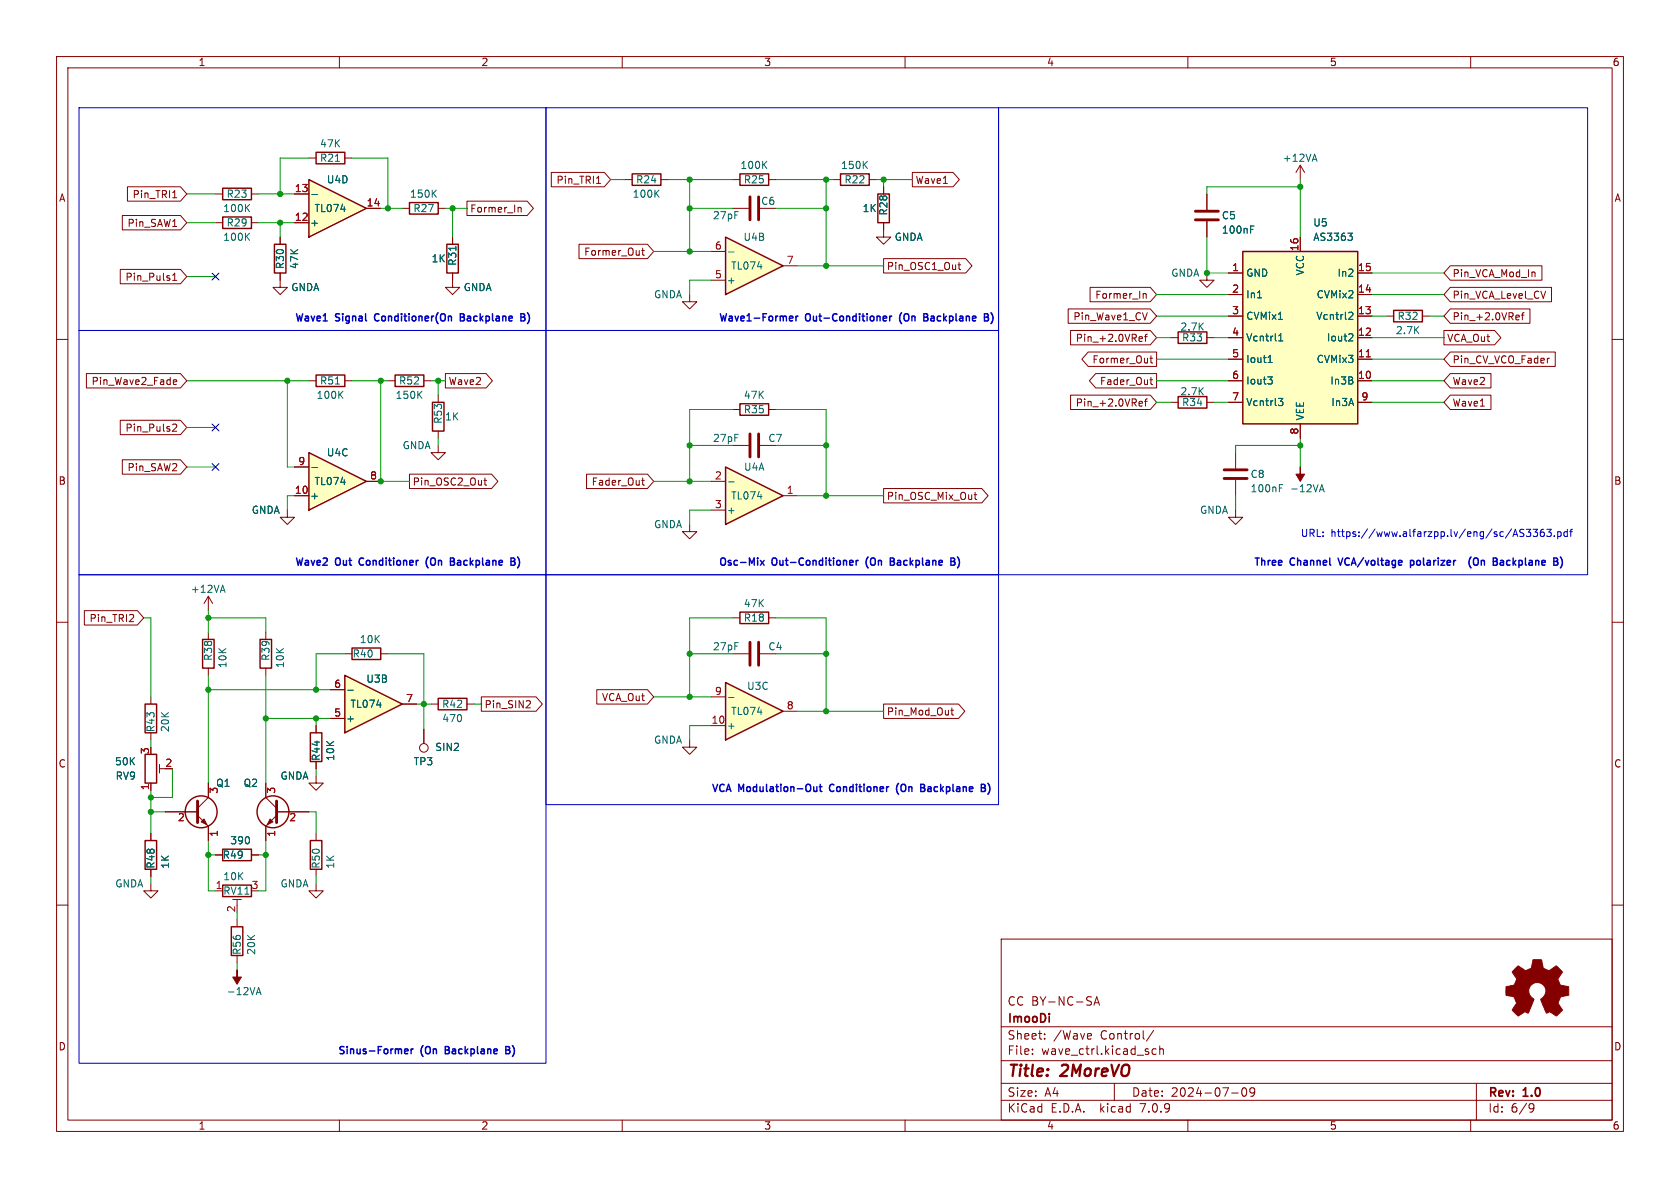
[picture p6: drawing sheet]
<svg xmlns="http://www.w3.org/2000/svg" width="297mm" height="210mm" viewBox="0 0 297 210" stroke-linecap="round" stroke-linejoin="round" font-family="sans-serif">
<g fill="none" stroke="#840000" stroke-width=".18">
<path d="M10 10h277v190h-277zM12 12h273v186h-273zM60 10v2M110 10v2M160 10v2M210 10v2M260 10v2M38.1 39.4h1.3M38.1 34.3h1.3M44.4 39.4h1.3M44.4 34.3h1.3M71.1 36.8h1.3"/>
<path d="M77.5 36.8h1.2M110.5 31.8h1.3M116.8 31.8h1.3M129.5 36.8h2.8M147.3 31.8h1.3M153.7 31.8h1.2M156.2 33v1.3M156.2 39.4v1.2M213.4 34.3v2.8M213.4 39.1v2.8M10 60h2M80 48.3v2.5h1.3l-1.3 1.3-1.3-1.3h1.3"/>
<path d="M80 41.9v1.3M121.9 52.1v1.2h1.3l-1.3 1.3-1.3-1.3h1.3M207 59.7h1.3M213.4 59.7h1.2M285 60h2M68.6 67.3h1.2M74.9 67.3h1.3M77.5 78.7v1.3h1.2l-1.2 1.3-1.3-1.3h1.3M77.5 69.9v1.2M77.5 76.2v1.3M207 71.1h1.3M213.4 71.1h1.2"/>
<path d="M121.9 92.7v1.3h1.3l-1.3 1.3-1.3-1.3h1.3M10 110h2M61 115.6h1.2M67.3 115.6h1.3M285 110h2M47 138.4v2.6l1.9 1.9M55.9 137.2v1.2h1.2l-1.2 1.3-1.3-1.3h1.3M55.9 128.3v1.2M55.9 134.6v1.3M121.9 130.8v1.3h1.3l-1.3 1.3-1.3-1.3h1.3M10 160h2M48.9 144.1l-1.9 2v2.5"/>
<path d="M48.9 143.5h5.7M285 160h2M177 166h108v32h-108zM193.4 177.7l.5-1.5 .5 1.5M193.5 177.3h.7M60 198v2M110 198v2M160 198v2M177 194.5h108M177 191.5h108M177 187.5h108M177 181.5h108"/>
<path d="M182.5 186.3v.1M182.5 185.5v.1M184.7 183.6v.1M184.7 182.8v.1M192.7 182.7l.3 .4-.8 .1M192.9 183.6l-.2 .1M197 191.5v3M204 182.1l-1.3 2M204.4 185.5l-.4-.1-.3 .3v.4l.1 .2h.6M205 185.5l.2-.1 .4 .1 .1 .9M205 184.9v1.5M210 198v2"/>
<path d="M217.7 193.2h1.2M219.7 192.4l.2-.1a.81 .81 0 0 1 .6 .6 .81 .81 0 0 1-.3 .8l-.2 .1a.81 .81 0 0 1-.3-1.4zM221.8 192.9l-.3 .3h-.3l-.2-.3 .1-.5 .4-.1 .2 .1a.99 .99 0 0 1-.3 1.4h-.3M260 198v2M261 191.5v6.5M270.6 195.1l.5 .1a.99 .99 0 0 1-.4 1.4h-.2M271.2 195.7l-.3 .3h-.3"/>
</g>
<g fill="none" stroke="#840000" stroke-width=".25">
<path d="M39.4 38.4h5v2h-5zM39.4 33.3h5v2h-5zM72.4 35.8h5.1v2h-5.1zM111.8 30.7h5v2.1h-5zM148.6 30.7h5.1v2.1h-5.1zM155.2 34.3h2v5.1h-2zM79 43.2h2v5.1h-2zM208.3 58.7h5.1v2h-5.1zM69.8 66.3h5.1v2h-5.1zM76.5 71.1h2v5.1h-2zM208.3 70.1h5.1v2h-5.1zM62.2 114.6h5.1v2h-5.1z"/>
<path d="M54.9 129.5h2v5.1h-2z"/>
<circle cx="48.3" cy="143.5" r="2.82"/>
</g>
<g fill="none" stroke="#006464" stroke-width=".18">
<path d="M43.6 36.7l.5 .7M44.1 36.1l-.7 .8M76.6 34.1l.5 .8M77.1 33.6l-.7 .7M116 34.1l.5 .8M116.5 33.6l-.7 .7M152.8 29.1l.5 .7M153.3 28.5l-.7 .7M221.1 39.9h.6M43.6 41.8l.5 .7M44.1 41.2l-.7 .7M80.6 43.5v.8"/>
<path d="M221.1 40.6h.4M74.1 69.7l.5 .7M74.6 69.2l-.7 .7"/>
</g>
<path d="M132.6 34.8v4.1M134.1 34.8v4.1M211.3 38.9h4.1M211.3 37.3h4.1M48.9 141.6v3.8" fill="none" stroke="#840000" stroke-width=".51"/>
<path d="M47.8 144.8l.5 .5-1.1 .5z" fill="#840000" stroke="#840000" stroke-width=".18"/>
<path d="M54.6 80l10.2 5.1-10.2 5.1z" fill="#ffffc2"/>
<path d="M55.9 26.9h5.1v2.1h-5.1zM48.5 43.2h2v5.1h-2zM54.6 80l10.2 5.1-10.2 5.1z" fill="none" stroke="#840000" stroke-width=".25"/>
<path d="M54.6 27.9h1.3M61 27.9h1.2M49.5 48.3v2.5h1.3l-1.3 1.3-1.2-1.3h1.2M49.5 41.9v1.3M50.8 90.2v1.2h1.3l-1.3 1.3-1.3-1.3h1.3M52.1 87.6h2.5M52.1 82.6h2.5M64.8 85.1h2.5" fill="none" stroke="#840000" stroke-width=".18"/>
<path d="M59.3 28.5h.7M55.1 82.6h1" fill="none" stroke="#006464" stroke-width=".18"/>
<path d="M54.6 31.8l10.2 5-10.2 5.1z" fill="#ffffc2"/>
<path d="M54.6 31.8l10.2 5-10.2 5.1zM77.5 123.4h5v2.1h-5z" fill="none" stroke="#840000" stroke-width=".25"/>
<path d="M52.1 39.4h2.5M52.1 34.3h2.5M64.8 36.8h2.5M76.2 124.5h1.3M82.5 124.5h1.3" fill="none" stroke="#840000" stroke-width=".18"/>
<path d="M55.1 34.4h1" fill="none" stroke="#006464" stroke-width=".18"/>
<path d="M61 119.4l10.1 5.1-10.1 5z" fill="#ffffc2"/>
<g fill="none" stroke="#840000" stroke-width=".25">
<path d="M130.8 30.7h5.1v2.1h-5.1zM219.7 44.5h20.3v30.4h-20.3zM55.9 66.3h5.1v2h-5.1zM35.8 113h2v5.1h-2zM46 113h2v5.1h-2zM61 119.4l10.1 5.1-10.1 5zM130.8 108.2h5.1v2h-5.1zM25.7 124.5h2v5h-2zM25.7 133.4h2v5h-2zM25.7 148.6h2v5.1h-2zM39.4 156.5h5v2h-5zM39.4 150.1h5v2h-5z"/>
<path d="M54.9 148.6h2v5.1h-2zM40.9 163.8h2v5.1h-2z"/>
<circle cx="35.6" cy="143.5" r="2.82"/>
</g>
<g fill="none" stroke="#840000" stroke-width=".18">
<path d="M129.5 31.8h1.3M135.9 31.8h1.3M229.9 29.2l-.8 1.3M229.9 29.2v2.6M229.9 29.2l.7 1.3M156.2 40.6v1.3h1.3l-1.3 1.3-1.3-1.3h1.3M213.4 48.3v1.2h1.2l-1.2 1.3-1.3-1.3h1.3M217.2 48.3h2.5M217.2 59.7h2.5M217.2 55.9h2.5M217.2 52.1h2.5M229.9 41.9v2.6"/>
<path d="M240 48.3h2.6M240 59.7h2.6M240 55.9h2.6M240 52.1h2.6M54.6 67.3h1.3M61 67.3h1.2M217.2 67.3h2.5M217.2 63.5h2.5M217.2 71.1h2.5M229.9 74.9v2.6M240 67.3h2.6M240 63.5h2.6"/>
<path d="M240 71.1h2.6M218.4 90.2v1.2h1.3l-1.3 1.3-1.2-1.3h1.2M218.4 80v2.8M218.4 84.8v2.8M36.8 105.4v2.6M36.8 111.8v1.2M36.8 118.1v1.3M36.8 105.4l-.7 1.3M36.8 105.4l.8 1.3M47 111.8v1.2M47 118.1v1.3M129.5 109.2h1.3"/>
<path d="M135.9 109.2h1.3M26.7 123.2v1.3M26.7 129.5v1.3M26.7 138.4v1.3M28.2 135.1v1.6M28.2 135.9h1M36.8 138.4v2.6l-1.9 1.9M58.4 127h2.6M58.4 121.9h2.6M71.1 124.5h2.6M74.9 128.9v2.5M26.7 156.2v1.3h1.2l-1.2 1.3-1.3-1.3h1.3"/>
<path d="M26.7 147.3v1.3M26.7 153.7v1.2M29.2 143.5h5.7M34.9 144.1l1.9 2v2.5M38.1 157.5h1.3M38.1 151.1h1.3M41.1 159h1.6M41.9 159v1M44.4 151.1h1.3M55.9 156.2v1.3h1.2l-1.2 1.3-1.3-1.3h1.3M55.9 147.3v1.3M55.9 153.7v1.2"/>
<path d="M41.9 162.6v1.2M41.9 168.9v1.3"/>
<circle cx="74.9" cy="132.2" r=".76"/>
</g>
<g fill="none" stroke="#006464" stroke-width=".18">
<path d="M135 29.1l.6 .7M135.6 28.5l-.8 .7M232.1 28.2h.6M232.4 27.2l.4 1.3M222.3 52.6h.7M226 56.5h.7M226.1 59.4l.3-.4v1.3M238.3 41.2h.8l-.5 .5M238.6 55.2l.5 .1 .1 .3-.8 .9h.8M238.8 41.7l.3 .2v.3l-.3 .3M238.9 59l.3 .2-.1 .3-.7 .8h.8M59.3 67.9h.7"/>
<path d="M60.1 69.7l.5 .7M60.6 69.2l-.7 .7M224.1 66.6h.8l-.4 .5M224.2 64.1h.7M224.3 63.1l.3-.3v1.3M224.7 67.1l.2 .2v.3l-.2 .3M226 70.4h.8l-.4 .5 .3 .1 .1 .5-.3 .2h-.3M226.1 60.3h.7M226.2 86.3h.4M226.2 85.7h.6M233.3 86.9l.4-1.2 .4 1.2M233.4 86.6h.6"/>
<path d="M39.1 104.4h.6M39.4 103.4l.4 1.3M61.5 122h1M45.3 175.8l.4-1.2 .4 1.2M45.4 175.5h.6"/>
</g>
<path d="M216.4 84.6h4.1M216.4 83.1h4.1M34.9 141.6v3.8" fill="none" stroke="#840000" stroke-width=".51"/>
<g fill="#840000" stroke="#840000" stroke-width=".18">
<path d="M35.6 145.3l.5-.5 .5 1z"/>
<path d="M41.9 171.5v1.2h.8l-.8 1.3-.8-1.3h.8z"/>
<path d="M229.9 82.6v1.2h.7l-.7 1.3-.8-1.3h.8z"/>
<path d="M267.8 171.2l.6-.5 .9 .6a.62 .62 0 0 0 1 0l.2-.1a1.62 1.62 0 0 0 .5-1.3l.1-.3 1.4 .1 .2 .7a.74 .74 0 0 0 .7 1l.5 .2 1.3-.9 1 1.1-.4 .7a.75 .75 0 0 0-.2 1.2l.2 .4 1.5 .3v1.5l-1.4 .3-.1 .1a1.23 1.23 0 0 0-.2 1.2l.6 1-.1 .2-1 .9-.8-.5a.54 .54 0 0 0-.8 0l-1.1-2.4a2.33 2.33 0 0 0 .9-1.9 1.54 1.54 0 0 0-2.5-.7 1.54 1.54 0 0 0 .4 2.6l-1.1 2.4a.69 .69 0 0 0-1.1 .1l-.6 .4-1.1-1.1 .8-1.2-.2-.5a.71 .71 0 0 0-.9-.7l-.8-.2v-1.5l.5-.1a1.11 1.11 0 0 0 1.2-.7 .72 .72 0 0 0-.2-1.2l-.4-.6z"/>
</g>
<path d="M219.7 44.5h20.3v30.4h-20.3z" fill="#ffffc2" stroke="#ffffc2" stroke-width=".18"/>
<path d="M241.5 63.1h.8" fill="none" stroke="#a90000" stroke-width=".18"/>
<path d="M128.3 120.7l10.1 5-10.1 5.1z" fill="#ffffc2"/>
<path d="M130.8 71.4h5.1v2h-5.1zM128.3 120.7l10.1 5-10.1 5.1z" fill="none" stroke="#840000" stroke-width=".25"/>
<path d="M129.5 78.7h2.8M129.5 72.4h1.3M134.4 78.7h2.8M135.9 72.4h1.3M129.5 115.6h2.8M134.4 115.6h2.8M125.7 128.3h2.6M125.7 123.2h2.6M138.4 125.7h2.6" fill="none" stroke="#840000" stroke-width=".18"/>
<path d="M128.8 123.3h1" fill="none" stroke="#006464" stroke-width=".18"/>
<path d="M132.6 76.7v4.1M134.1 76.7v4.1M132.6 113.5v4.1M134.1 113.5v4.1" fill="none" stroke="#840000" stroke-width=".51"/>
<path d="M128.3 82.6l10.1 5-10.1 5.1z" fill="#ffffc2"/>
<path d="M246.4 54.9h5.1v2h-5.1zM128.3 82.6l10.1 5-10.1 5.1z" fill="none" stroke="#840000" stroke-width=".25"/>
<path d="M245.1 55.9h1.3M251.5 55.9h1.2M125.7 85.1h2.6M125.7 90.2h2.6M138.4 87.6h2.6" fill="none" stroke="#840000" stroke-width=".18"/>
<path d="M128.8 85.2h1" fill="none" stroke="#006464" stroke-width=".18"/>
<path d="M128.3 41.9l10.1 5.1-10.1 5.1z" fill="#ffffc2"/>
<path d="M128.3 41.9l10.1 5.1-10.1 5.1z" fill="none" stroke="#840000" stroke-width=".25"/>
<g fill="none" stroke="#840000" stroke-width=".18">
<path d="M21.6 38.1h10.3l1.1 1.3-1.1 1.2h-10.3zM22.5 33h9.4l1.1 1.3-1.1 1.3h-9.4zM30.5 35h.7M52.1 39.4h2.5M52.1 34.3h2.5M64.8 36.8h2.5M82.5 35.6h10.7l1.1 1.2-1.1 1.3h-10.7zM91.7 36.7h.4v.8M97.5 30.5h9.3l1.1 1.3-1.1 1.2h-9.3zM105.5 32.4h.7M156.2 33v1.3M156.2 39.4v1.2"/>
<path d="M161.3 30.5h7.2l1.1 1.3-1.1 1.2h-7.2zM213.4 34.3v2.8M213.4 39.1v2.8M21.3 47.6h10.6l1.1 1.3-1.1 1.3h-10.6zM30.5 49.6h.7M30.5 48.7l.4-.4v1.3M49.5 41.9v1.3M49.5 48.3v1.2M80 41.9v1.3M80 48.3v1.2M102.4 43.2h12.1l1.1 1.3-1.1 1.2h-12.1zM113.4 44.3h.5"/>
<path d="M113.6 43.9v1l.3 .2M125.7 49.5h2.6M125.7 44.5h2.6M138.4 47h2.6M156.2 45.7h14.5l1.1 1.3-1.1 1.3h-14.5zM169.4 46.8h.4M169.5 46.4v1.1l.3 .2M188.8 54.6h14.6l1.1 1.3-1.1 1.3h-14.6zM189.3 58.4h14.1l1.1 1.3-1.1 1.3h-14.1zM192.7 50.8h10.7l1.1 1.3-1.1 1.2h-10.7zM201.6 59.5l.3 .1 .1 .2-.6 .1M202.2 52h.4v.7"/>
<path d="M202.3 59.5h.5M202.8 55.3l-.4 1.3M202.8 59.1l-.3 .2v1.1M217.2 48.3h2.5M217.2 59.7h2.5M217.2 55.9h2.5M217.2 52.1h2.5M229.9 41.9v2.6M240 48.3h2.6M240 59.7h2.6M240 55.9h2.6M240 52.1h2.6"/>
<path d="M255.3 58.4h8.9l1.1 1.3-1.1 1.3h-8.9zM256.4 54.6h14.1v2.6h-14.1l-1.1-1.3zM256.4 47h16.2v2.5h-16.2l-1.1-1.2zM256.4 50.8h17.9v2.5h-17.9l-1.1-1.2zM268.2 55.7l.3 .1 .1 .2-.6 .1M268.5 56.5l-.3 .1M269 55.7h.4M269.4 55.3l-.3 .2v1.1M271.2 48.1l.2 .2v.6M273.2 51.5l-.4 1.2M15.3 66h16.6l1.1 1.3-1.1 1.3h-16.6zM21.3 74.3h10.6l1.1 1.3-1.1 1.2h-10.6z"/>
<path d="M30.5 75.1l.5-.1 .2 .3-.7 .9h.7M30.6 67.8l.2 .2 .4-.1M30.6 67.3l.2-.2h.3l.1 .2v.1l-.6 .2M78.7 66h7.2l1.2 1.3-1.2 1.3h-7.2zM189.3 69.8h14.1l1.1 1.3-1.1 1.3h-14.1zM192.4 62.2h12.1v2.6h-12.1l-1.1-1.3zM193.7 66h10.8v2.6h-10.8l-1.1-1.3zM201.6 70.9l.3 .1 .1 .2-.6 .2M201.9 71.7l-.3 .1M201.9 60.3l-.3 .1M202.3 70.9h.5M202.8 70.5l-.3 .2v1.1"/>
<path d="M203.3 63.3h.5M203.3 67.1h.5M203.5 62.9v1.1l.3 .2M203.5 66.7v1.1l.3 .2M217.2 67.3h2.5M217.2 63.5h2.5M217.2 71.1h2.5M229.9 74.9v2.6M240 67.3h2.6M240 63.5h2.6M240 71.1h2.6M256.4 69.8h7.2v2.6h-7.2l-1.1-1.3z"/>
<path d="M256.4 66h7.2v2.6h-7.2l-1.1-1.3zM256.4 62.2h18.5v2.6h-18.5l-1.1-1.3zM273.9 63.3l-.2 .1M21.6 81.3h10.3l1.1 1.3-1.1 1.2h-10.3zM52.1 87.6h2.5M52.1 82.6h2.5M64.8 85.1h2.5M72.4 83.8h14.5l1.1 1.3-1.1 1.3h-14.5zM85.5 84.9h.5M85.7 84.5v1.1l.3 .2M103.7 83.8h10.8l1.1 1.3-1.1 1.3h-10.8zM113.4 84.9h.5"/>
<path d="M113.6 84.5v1.1l.3 .2M156.2 86.4h17.4l1.1 1.2-1.1 1.3h-17.4zM172.2 87.5h.5M172.4 87v1.1l.3 .2M14.9 107.9h9.4l1.1 1.3-1.1 1.3h-9.4zM26.7 138.4v1.3M36.8 138.4v2.6M47 138.4v2.6M55.9 128.3v1.2M55.9 134.6v1.3M58.4 127h2.6M58.4 121.9h2.6"/>
<path d="M71.1 124.5h2.6M74.9 128.9v2.5M85.1 123.2h9.7l1.1 1.3-1.1 1.2h-9.7zM93.5 123.9l.3 .2-.1 .3-.7 .7h.8M105.5 121.9h9l1.1 1.3-1.1 1.3h-9zM156.2 124.5h13.3l1.1 1.2-1.1 1.3h-13.3zM168.1 125.6h.5M168.3 125.1v1.1l.3 .2M26.7 147.3v1.3M26.7 153.7v1.2M29.2 143.5h5.7M36.8 146.1v2.5"/>
<path d="M38.1 151.1h1.3M44.4 151.1h1.3M47 146.1v2.5M48.9 143.5h5.7"/>
</g>
<g fill="none" stroke="#006464" stroke-width=".18">
<path d="M55.1 34.4h1M221.1 39.9h.6M80.6 43.5v.8M128.8 44.5h1M221.1 40.6h.4M222.3 52.6h.7M226 56.5h.7M226.1 59.4l.3-.4v1.3M238.3 41.2h.8l-.5 .5M238.6 55.2l.5 .1 .1 .3-.8 .9h.8M238.8 41.7l.3 .2v.3l-.3 .3M238.9 59l.3 .2-.1 .3-.7 .8h.8"/>
<path d="M224.1 66.6h.8l-.4 .5M224.2 64.1h.7M224.3 63.1l.3-.3v1.3M224.7 67.1l.2 .2v.3l-.2 .3M226 70.4h.8l-.4 .5 .3 .1 .1 .5-.3 .2h-.3M226.1 60.3h.7M55.1 82.6h1M61.5 122h1"/>
</g>
<g fill="none" stroke="#0000c2" stroke-width=".25">
<path d="M66.3 55.6l-.1 .4 .1 .5M81.4 56.1h.4M81.8 56.1h.2M82 55.6l-.6-.1v1.2h.6M82 55.9l-.2 .2M92.1 55.5h.4l.3 .2-.3 .4 .3 .1v.3l-.2 .2h-.5zM92.1 56.1h.4M139.7 55.9h.4l.1 .3-.6 .1M140.1 56.7h-.4M140.7 55.9v.8M141.1 55.9l-.4 .2M156.6 55.9l.1 .3-.6 .1"/>
<path d="M156.7 56.7h-.1M157.3 55.9v.8M157.6 55.9l-.3 .2M163.3 56.1h.5M163.8 56.1h.1M163.9 55.6l-.6-.1v1.2h.6M163.9 55.9l-.1 .2M174 55.5h.5l.2 .2-.2 .4 .2 .1 .1 .3-.3 .2h-.5zM174 56.1h.5M63.6 98.8l-.1 .4 .1 .5M75.7 98.5a1.46 1.46 0 0 0 0 1.9M79.6 98.6l.6 .2 .1 .2-.2 .2"/>
<path d="M79.6 99.2h.5M80.1 99.2l.3 .3-.1 .3-.7 .1M90.3 98.6l.6 .2 .1 .2-.2 .2M90.3 99.2h.5M90.8 99.2l.3 .3-.1 .3-.7 .1M91.5 98.5a1.46 1.46 0 0 1 0 1.9M134.4 99.1l.7 .8M135.1 99.1l-.7 .8M150.6 99.1l.2 .3-.6 .1M150.8 99.9h-.2M151.4 99.1v.8M151.7 99.1l-.3 .2"/>
<path d="M157.4 99.2h.4M157.8 99.2l.2 .1M158 98.8l-.6-.2v1.3h.6M158 99.1l-.2 .1M168.1 98.6h.4l.3 .3-.3 .3 .3 .2v.3l-.2 .2h-.5zM168.1 99.2h.4M236.5 98.6l.5 1.3M249.4 99.1h.3l.3 .2M249.4 99.1v1.2M250 99.7l-.3 .2h-.3M260.1 98.5a1.46 1.46 0 0 0 0 1.9M261.3 98.8l-.3-.2a.43 .43 0 0 0-.5 .5v.4a.43 .43 0 0 0 .3 .4 .43 .43 0 0 0 .5-.2"/>
<path d="M265.3 99.1h.4l.1 .8M265.3 99.9h.5M265.8 99.4l-.5 .1M275.9 98.5a1.49 1.49 0 0 1 0 1.8M144.4 139.1v.8M144.4 139.8l-.2 .1M144.8 139.1h.5M145 138.6v1.1l.3 .2M146.8 138.8l-.2 .4 .2 .5M158.9 138.5a1.46 1.46 0 0 0 0 1.9M162.8 138.6l.6 .2 .1 .2-.3 .3M162.8 139.3h.4"/>
<path d="M163.2 139.3l.3 .2v.3l-.7 .1M173.5 138.6l.6 .2 .1 .2-.3 .3M173.5 139.3h.4M173.9 139.3l.3 .2v.3l-.7 .1M174.6 138.5a1.46 1.46 0 0 1 0 1.9M71.7 185.4l.4 .1v.2l-.6 .1M72.1 186.2l-.4 .1M72.7 185.4v.9M73 185.4l-.3 .3M78.7 185.6h.4M79.1 185h-.4v1.3h.5M89.4 185.6h.5"/>
<path d="M89.9 185.6l.1 .1M90 185.1l-.6-.1v1.3l.6-.1M90 185.5l-.1 .1"/>
</g>
<g fill="none" stroke="#0000c2" stroke-width=".18">
<path d="M14 19.1h82.5v39.3h-82.5zM96.5 19.1h80v39.3h-80zM176.5 19.1h104.2v82.5h-104.2zM14 58.4h82.5v43.2h-82.5zM96.5 58.4h80v43.2h-80zM268.9 94.2l.4 .1 .1 .3-.2 .2h-.3M268.9 93.6h.5M269.8 93.6h.8l-.4 .5 .4 .1v.5l-.2 .1-.6-.1M271 93.6h.8l-.4 .5 .4 .1v.5l-.2 .1-.6-.1M272.9 93.6h-.4a.86 .86 0 0 0 0 1.2l.5-.1v-.4l-.2-.2h-.3l-.2 .2M273.5 93.6h.7l-.4 .5 .4 .1v.5l-.2 .1-.5-.1M274.8 94.7v.1"/>
<path d="M275.4 94.1l.4-.1 .2 .2-.1 .6h-.5M275.4 94v1.3M277.1 94.1l-.4-.1-.2 .2 .1 .6h.5M277.1 93.6v1.2M277.5 94h.5M278 93.6l-.3 .1v1.1M14 101.6h82.5v86.4h-82.5zM96.5 101.6h80v40.6h-80z"/>
</g>
<g fill="none" stroke="#009600" stroke-width=".18">
<path d="M33 39.4h5.1M33 34.3h5.1M45.7 39.4h6.4M45.7 34.3h6.4M49.5 39.4v2.5M54.6 27.9h-5.1v6.4M62.2 27.9h6.4v8.9M67.3 36.8h3.8M78.7 36.8h3.8M80 36.8v5.1M107.9 31.8h2.6M118.1 31.8h11.4"/>
<path d="M121.9 36.8h7.6M121.9 31.8v12.7M137.2 31.8h10.1M137.2 36.8h8.8M146 31.8v15.2M154.9 31.8h6.4M156.2 31.8v1.2M229.9 33h-16.5v1.3M229.9 31.8v10.1M33 48.9h5.1M115.6 44.5h10.1M125.7 49.5h-3.8v2.6"/>
<path d="M141 47h15.2M204.5 59.7h2.5M204.5 52.1h12.7M204.5 55.9h12.7M213.4 41.9v6.4h3.8M214.6 59.7h2.6M242.6 59.7h12.7M242.6 48.3h12.7M242.6 52.1h12.7M242.6 55.9h2.5M252.7 55.9h2.6M33 67.3h21.6"/>
<path d="M33 75.6h5.1M50.8 67.3v15.3h1.3M62.2 67.3h6.4M67.3 67.3v17.8h5.1M76.2 67.3h2.5M77.5 67.3v2.6M77.5 77.5v1.2M121.9 78.7h7.6M129.5 72.4h-7.6v12.7M137.2 72.4h8.8v15.2M137.2 78.7h8.8M204.5 67.3h12.7"/>
<path d="M204.5 71.1h2.5M204.5 63.5h12.7M214.6 71.1h2.6M229.9 77.5v5.1M229.9 78.7h-11.5v1.3M242.6 67.3h12.7M242.6 71.1h12.7M242.6 63.5h12.7M33 82.6h5.1M52.1 87.6h-1.3v2.6M115.6 85.1h10.1M125.7 90.2h-3.8v2.5"/>
<path d="M141 87.6h15.2M218.4 87.6v2.6M25.4 109.2h1.3v14M36.8 108v3.8M36.8 119.4v19M36.8 109.2h10.2v2.6M47 119.4v19M61 115.6h-5.1v6.3M68.6 115.6h6.3v13.3M121.9 115.6h7.6M129.5 109.2h-7.6v14M137.2 109.2h8.8v16.5"/>
<path d="M137.2 115.6h8.8M26.7 130.8v1.3M26.7 139.7v7.6M30.5 135.9v5.1h-3.8M36.8 121.9h21.6M47 127h11.4M55.9 127v1.3M55.9 135.9v1.3M73.7 124.5h2.5M83.8 124.5h1.3M115.6 123.2h10.1M125.7 128.3h-3.8v2.5"/>
<path d="M141 125.7h15.2M26.7 154.9v1.3M26.7 143.5h2.5M36.8 148.6v8.9h1.3M36.8 151.1h1.3M45.7 151.1h1.3M47 148.6v8.9h-1.3M54.6 143.5h1.3v3.8M55.9 154.9v1.3M41.9 161.3v1.3M41.9 170.2v1.3"/>
</g>
<path d="M37.5 48.3l1.2 1.2M38.7 48.3l-1.2 1.2M37.5 75l1.2 1.2M38.7 75l-1.2 1.2M37.5 81.9l1.2 1.3M38.7 81.9l-1.2 1.3" fill="none" stroke="#000084" stroke-width=".18"/>
<path d="M241.5 63.1h.8" fill="none" stroke="#a90000" stroke-width=".18"/>
<g fill="#009600" stroke="#009600" stroke-width=".18">
<circle cx="121.9" cy="31.8" r=".46"/>
<circle cx="121.9" cy="44.5" r=".46"/>
<circle cx="121.9" cy="36.8" r=".46"/>
<circle cx="77.5" cy="67.3" r=".46"/>
<circle cx="67.3" cy="67.3" r=".46"/>
<circle cx="80" cy="36.8" r=".46"/>
<circle cx="26.7" cy="141" r=".46"/>
<circle cx="36.8" cy="151.1" r=".46"/>
<circle cx="26.7" cy="143.5" r=".46"/>
<circle cx="55.9" cy="121.9" r=".46"/>
<circle cx="36.8" cy="109.2" r=".46"/>
<circle cx="47" cy="127" r=".46"/>
<circle cx="55.9" cy="127" r=".46"/>
<circle cx="67.3" cy="85.1" r=".46"/>
<circle cx="36.8" cy="121.9" r=".46"/>
<circle cx="74.9" cy="124.5" r=".46"/>
<circle cx="50.8" cy="67.3" r=".46"/>
<circle cx="49.5" cy="39.4" r=".46"/>
<circle cx="49.5" cy="34.3" r=".46"/>
<circle cx="68.6" cy="36.8" r=".46"/>
<circle cx="47" cy="151.1" r=".46"/>
<circle cx="229.9" cy="33" r=".46"/>
<circle cx="146" cy="36.8" r=".46"/>
<circle cx="146" cy="47" r=".46"/>
<circle cx="213.4" cy="48.3" r=".46"/>
<circle cx="156.2" cy="31.8" r=".46"/>
<circle cx="146" cy="31.8" r=".46"/>
<circle cx="121.9" cy="85.1" r=".46"/>
<circle cx="146" cy="78.7" r=".46"/>
<circle cx="121.9" cy="78.7" r=".46"/>
<circle cx="146" cy="87.6" r=".46"/>
<circle cx="121.9" cy="115.6" r=".46"/>
<circle cx="121.9" cy="123.2" r=".46"/>
<circle cx="146" cy="115.6" r=".46"/>
<circle cx="146" cy="125.7" r=".46"/>
<circle cx="229.9" cy="78.7" r=".46"/>
</g>
<g font-size="2.8" fill="#840000">
<text x="178" y="190.9">Title:</text>
<text x="187.7" y="190.9">2MoreVO</text>
</g>
<g font-size="2.1" fill="#840000">
<text x="178" y="178">CC BY-NC-SA</text>
<text x="178" y="184">Sheet:</text>
<text x="178" y="181.2">ImooDi</text>
<text x="186.2" y="184">/Wave</text>
<text x="194.6" y="184">Control/</text>
<text x="178" y="186.7">File:</text>
<text x="184.1" y="186.7">wave_ctrl.kicad_sch</text>
<text x="178" y="196.9">KiCad</text>
<text x="178" y="194.1">Size:</text>
<text x="184.7" y="194.1">A4</text>
<text x="185.7" y="196.9">E.D.A.</text>
<text x="194.6" y="196.9">kicad</text>
<text x="200" y="194.1">Date:</text>
<text x="201.8" y="196.9">7.0.9</text>
<text x="207" y="194.1">2024-07-09</text>
<text x="263" y="194.3">Rev:</text>
<text x="263" y="196.9">Id:</text>
<text x="267.1" y="196.9">6/9</text>
<text x="269.4" y="194.3">1.0</text>
</g>
<g font-size="1.8" fill="#840000">
<text x="35" y="11.9">1</text>
<text x="85" y="11.9">2</text>
<text x="135" y="11.9">3</text>
<text x="185" y="11.9">4</text>
<text x="235" y="11.9">5</text>
<text x="285" y="11.9">6</text>
<text x="10.3" y="35.9">A</text>
<text x="23.3" y="35.2">Pin_TRI1</text>
<text x="98.3" y="32.7">Pin_TRI1</text>
<text x="161.8" y="32.7">Wave1</text>
<text x="285.3" y="35.9">A</text>
<text x="22.4" y="40.3">Pin_SAW1</text>
<text x="83" y="37.8">Former_In</text>
<text x="103.2" y="45.4">Former_Out</text>
<text x="156.7" y="47.9">Pin_OSC1_Out</text>
<text x="22.1" y="49.8">Pin_Puls1</text>
<text x="193.5" y="53">Former_In</text>
<text x="256.7" y="49.2">Pin_VCA_Mod_In</text>
<text x="256.7" y="53">Pin_VCA_Level_CV</text>
<text x="189.7" y="56.8">Pin_Wave1_CV</text>
<text x="256.7" y="56.8">Pin_+2.0VRef</text>
<text x="190.1" y="60.6">Pin_+2.0VRef</text>
<text x="193" y="64.5">Former_Out</text>
<text x="255.7" y="60.6">VCA_Out</text>
<text x="256.7" y="64.5">Pin_CV_VCO_Fader</text>
<text x="16.1" y="68.3">Pin_Wave2_Fade</text>
<text x="79.2" y="68.3">Wave2</text>
<text x="194.4" y="68.3">Fader_Out</text>
<text x="256.7" y="68.3">Wave2</text>
<text x="22.1" y="76.5">Pin_Puls2</text>
<text x="190.1" y="72.1">Pin_+2.0VRef</text>
<text x="256.7" y="72.1">Wave1</text>
<text x="22.4" y="83.5">Pin_SAW2</text>
<text x="10.3" y="85.9">B</text>
<text x="72.9" y="86">Pin_OSC2_Out</text>
<text x="104.5" y="86">Fader_Out</text>
<text x="156.7" y="88.6">Pin_OSC_Mix_Out</text>
<text x="285.3" y="85.9">B</text>
<text x="15.7" y="110.2">Pin_TRI2</text>
<text x="85.6" y="125.4">Pin_SIN2</text>
<text x="106.3" y="124.1">VCA_Out</text>
<text x="156.7" y="126.7">Pin_Mod_Out</text>
<text x="10.3" y="135.9">C</text>
<text x="285.3" y="135.9">C</text>
<text x="10.3" y="185.9">D</text>
<text x="285.3" y="185.9">D</text>
<text x="35" y="199.9">1</text>
<text x="85" y="199.9">2</text>
<text x="135" y="199.9">3</text>
<text x="185" y="199.9">4</text>
<text x="235" y="199.9">5</text>
<text x="285" y="199.9">6</text>
</g>
<g font-size="1.8" fill="#006464">
<text x="56.5" y="28.8">R21</text>
<text x="56.5" y="26.3">47K</text>
<text x="226.7" y="28.8">+12VA</text>
<text x="40" y="35.2">R23</text>
<text x="57.7" y="32.6">U4D</text>
<text x="72.4" y="35.2">150K</text>
<text x="111.7" y="35.2">100K</text>
<text x="112.4" y="32.6">R24</text>
<text x="130.8" y="30.1">100K</text>
<text x="131.4" y="32.6">R25</text>
<text x="148.6" y="30.1">150K</text>
<text x="149.2" y="32.6">R22</text>
<text x="39.4" y="37.7">100K</text>
<text x="40" y="40.2">R29</text>
<text x="54.7" y="40.2">+</text>
<text x="55.5" y="37.7">TL074</text>
<text x="73" y="37.7">R27</text>
<text x="125.9" y="39">27pF</text>
<text x="134.5" y="36.4">C6</text>
<text x="152.4" y="37.7">1K</text>
<text x="157.1" y="38.2" transform="rotate(-90 157.1 38.2)">R28</text>
<text x="215.9" y="39">C5</text>
<text x="215.9" y="41.5">100nF</text>
<text x="232.1" y="40.2">U5</text>
<text x="39.4" y="42.8">100K</text>
<text x="50.4" y="47.7" transform="rotate(-90 50.4 47.7)">R30</text>
<text x="52.9" y="47.7" transform="rotate(-90 52.9 47.7)">47K</text>
<text x="76.2" y="46.6">1K</text>
<text x="80.9" y="47.1" transform="rotate(-90 80.9 47.1)">R31</text>
<text x="129.2" y="47.9">TL074</text>
<text x="131.3" y="42.8">U4B</text>
<text x="158.1" y="42.8">GNDA</text>
<text x="232.1" y="42.8">AS3363</text>
<text x="51.4" y="51.7">GNDA</text>
<text x="81.9" y="51.7">GNDA</text>
<text x="115.5" y="52.9">GNDA</text>
<text x="128.4" y="50.4">+</text>
<text x="207" y="49.1">GNDA</text>
<text x="220.2" y="49.1">GND</text>
<text x="220.2" y="52.9">In1</text>
<text x="230.7" y="48.8" transform="rotate(-90 230.7 48.8)">VCC</text>
<text x="232.7" y="52.9">CVMix2</text>
<text x="236.4" y="49.1">In2</text>
<text x="208.6" y="58.6">2.7K</text>
<text x="220.2" y="56.7">CVMix1</text>
<text x="232.6" y="56.7">Vcntrl2</text>
<text x="246.7" y="59.3">2.7K</text>
<text x="247" y="56.7">R32</text>
<text x="208.9" y="60.6">R33</text>
<text x="220.2" y="60.6">Vcntrl1</text>
<text x="220.2" y="64.4">Iout1</text>
<text x="232.7" y="64.4">CVMix3</text>
<text x="234.5" y="60.6">Iout2</text>
<text x="55.9" y="70.7">100K</text>
<text x="56.5" y="68.2">R51</text>
<text x="69.8" y="70.7">150K</text>
<text x="70.4" y="68.2">R52</text>
<text x="131.4" y="70.7">47K</text>
<text x="208.6" y="70.1">2.7K</text>
<text x="208.9" y="72">R34</text>
<text x="220.2" y="68.2">Iout3</text>
<text x="220.2" y="72">Vcntrl3</text>
<text x="235.1" y="68.2">In3B</text>
<text x="235.3" y="72">In3A</text>
<text x="78.3" y="75" transform="rotate(-90 78.3 75)">R53</text>
<text x="78.6" y="74.5">1K</text>
<text x="131.4" y="73.3">R35</text>
<text x="230.7" y="74.4" transform="rotate(-90 230.7 74.4)">VEE</text>
<text x="57.7" y="80.9">U4C</text>
<text x="71.1" y="79.6">GNDA</text>
<text x="125.9" y="78.3">27pF</text>
<text x="131.4" y="83.4">U4A</text>
<text x="135.7" y="78.3">C7</text>
<text x="54.7" y="88.5">+</text>
<text x="55.5" y="86">TL074</text>
<text x="129.2" y="88.5">TL074</text>
<text x="221" y="84.7">C8</text>
<text x="221" y="87.2">100nF</text>
<text x="228" y="87.2">-12VA</text>
<text x="44.4" y="91">GNDA</text>
<text x="115.5" y="93.6">GNDA</text>
<text x="128.4" y="91">+</text>
<text x="212" y="91">GNDA</text>
<text x="33.6" y="105">+12VA</text>
<text x="131.4" y="107.5">47K</text>
<text x="63.5" y="113.9">10K</text>
<text x="131.4" y="110.1">R18</text>
<text x="37.7" y="116.9" transform="rotate(-90 37.7 116.9)">R38</text>
<text x="40.2" y="118.2" transform="rotate(-90 40.2 118.2)">10K</text>
<text x="47.9" y="116.9" transform="rotate(-90 47.9 116.9)">R39</text>
<text x="50.4" y="118.2" transform="rotate(-90 50.4 118.2)">10K</text>
<text x="62.2" y="116.4">R40</text>
<text x="125.9" y="115.2">27pF</text>
<text x="135.7" y="115.2">C4</text>
<text x="61.9" y="125.3">TL074</text>
<text x="64.7" y="120.9">U3B</text>
<text x="78.1" y="125.3">R42</text>
<text x="132" y="122.1">U3C</text>
<text x="27.5" y="129.5" transform="rotate(-90 27.5 129.5)">R43</text>
<text x="30.1" y="129.5" transform="rotate(-90 30.1 129.5)">20K</text>
<text x="61.1" y="127.9">+</text>
<text x="78.1" y="127.9">470</text>
<text x="115.5" y="131.7">GNDA</text>
<text x="128.4" y="129.1">+</text>
<text x="129.2" y="126.6">TL074</text>
<text x="20.2" y="135.5">50K</text>
<text x="56.7" y="134.6" transform="rotate(-90 56.7 134.6)">R44</text>
<text x="59.3" y="134.6" transform="rotate(-90 59.3 134.6)">10K</text>
<text x="73" y="135.5">TP3</text>
<text x="76.8" y="132.9">SIN2</text>
<text x="20.3" y="138">RV9</text>
<text x="38.1" y="139.3">Q1</text>
<text x="43" y="139.3">Q2</text>
<text x="49.5" y="138">GNDA</text>
<text x="40.6" y="149.5">390</text>
<text x="27.5" y="153.7" transform="rotate(-90 27.5 153.7)">R48</text>
<text x="30.1" y="153.7" transform="rotate(-90 30.1 153.7)">1K</text>
<text x="39.3" y="152">R49</text>
<text x="39.4" y="155.8">10K</text>
<text x="56.7" y="153.7" transform="rotate(-90 56.7 153.7)">R50</text>
<text x="59.3" y="153.7" transform="rotate(-90 59.3 153.7)">1K</text>
<text x="20.3" y="157.1">GNDA</text>
<text x="39.4" y="158.3">RV11</text>
<text x="49.5" y="157.1">GNDA</text>
<text x="42.8" y="168.9" transform="rotate(-90 42.8 168.9)">R56</text>
<text x="45.3" y="168.9" transform="rotate(-90 45.3 168.9)">20K</text>
<text x="40" y="176.1">-12VA</text>
</g>
<g font-size="1.8" fill="#a90000">
<text x="52" y="34">13</text>
<text x="52" y="39.1">12</text>
<text x="64.7" y="36.6">14</text>
<text x="126.3" y="44.2">6</text>
<text x="139" y="46.7">7</text>
<text x="229.6" y="44.5" transform="rotate(-90 229.6 44.5)">16</text>
<text x="126.3" y="49.3">5</text>
<text x="217.7" y="48">1</text>
<text x="217.7" y="51.8">2</text>
<text x="240" y="51.8">14</text>
<text x="240" y="48">15</text>
<text x="217.7" y="55.6">3</text>
<text x="217.7" y="59.4">4</text>
<text x="240" y="59.4">12</text>
<text x="240" y="55.6">13</text>
<text x="217.7" y="63.2">5</text>
<text x="240" y="63.2">11</text>
<text x="217.7" y="67.1">6</text>
<text x="217.7" y="70.9">7</text>
<text x="240" y="67.1">10</text>
<text x="240.6" y="70.9">9</text>
<text x="229.6" y="76.9" transform="rotate(-90 229.6 76.9)">8</text>
<text x="52.6" y="82.3">9</text>
<text x="52" y="87.4">10</text>
<text x="65.3" y="84.8">8</text>
<text x="126.3" y="84.8">2</text>
<text x="126.3" y="89.9">3</text>
<text x="139" y="87.4">1</text>
<text x="59" y="121.7">6</text>
<text x="71.7" y="124.2">7</text>
<text x="126.3" y="122.9">9</text>
<text x="139" y="125.5">8</text>
<text x="59" y="126.7">5</text>
<text x="125.7" y="128">10</text>
<text x="26.4" y="133.4" transform="rotate(-90 26.4 133.4)">3</text>
<text x="29.1" y="135.6">2</text>
<text x="26.4" y="139.8" transform="rotate(-90 26.4 139.8)">1</text>
<text x="38.8" y="140.4" transform="rotate(-90 38.8 140.4)">3</text>
<text x="49" y="140.4" transform="rotate(-90 49 140.4)">3</text>
<text x="31.4" y="145.5">2</text>
<text x="38.8" y="148" transform="rotate(-90 38.8 148)">1</text>
<text x="49" y="148" transform="rotate(-90 49 148)">1</text>
<text x="51" y="145.5">2</text>
<text x="38" y="157.2">1</text>
<text x="41.7" y="161.4" transform="rotate(-90 41.7 161.4)">2</text>
<text x="44.4" y="157.2">3</text>
</g>
<g font-size="1.8" fill="#0000c2">
<text x="52.1" y="56.9">Wave1</text>
<text x="59.4" y="56.9">Signal</text>
<text x="66.8" y="56.9">Conditioner(On</text>
<text x="82.4" y="56.9">Backplane</text>
<text x="93.7" y="56.9">B)</text>
<text x="127" y="56.9">Wave1-Former</text>
<text x="142.5" y="56.9">Out-Conditioner</text>
<text x="159.6" y="56.9">(On</text>
<text x="164.4" y="56.9">Backplane</text>
<text x="175.6" y="56.9">B)</text>
<text x="229.9" y="95">URL:</text>
<text x="235.3" y="95">https://www.alfarzpp.lv/eng/sc/AS3363.pdf</text>
<text x="52.1" y="100.1">Wave2</text>
<text x="59.4" y="100.1">Out</text>
<text x="64.1" y="100.1">Conditioner</text>
<text x="76.4" y="100.1">(On</text>
<text x="81.2" y="100.1">Backplane</text>
<text x="127" y="100.1">Osc-Mix</text>
<text x="136.6" y="100.1">Out-Conditioner</text>
<text x="153.7" y="100.1">(On</text>
<text x="158.5" y="100.1">Backplane</text>
<text x="169.7" y="100.1">B)</text>
<text x="221.6" y="100.1">Three</text>
<text x="228.2" y="100.1">Channel</text>
<text x="237.3" y="100.1">VCA/voltage</text>
<text x="250.4" y="100.1">polarizer</text>
<text x="261.8" y="100.1">(On</text>
<text x="266.6" y="100.1">Backplane</text>
<text x="125.7" y="140.1">VCA Modulation-Out</text>
<text x="147.2" y="140.1">Conditioner</text>
<text x="159.5" y="140.1">(On</text>
<text x="164.3" y="140.1">Backplane</text>
<text x="59.7" y="186.4">Sinus-Former</text>
<text x="74.5" y="186.4">(On</text>
<text x="79.3" y="186.4">Backplane</text>
<text x="90.5" y="186.4">B)</text>
</g>
</svg>
